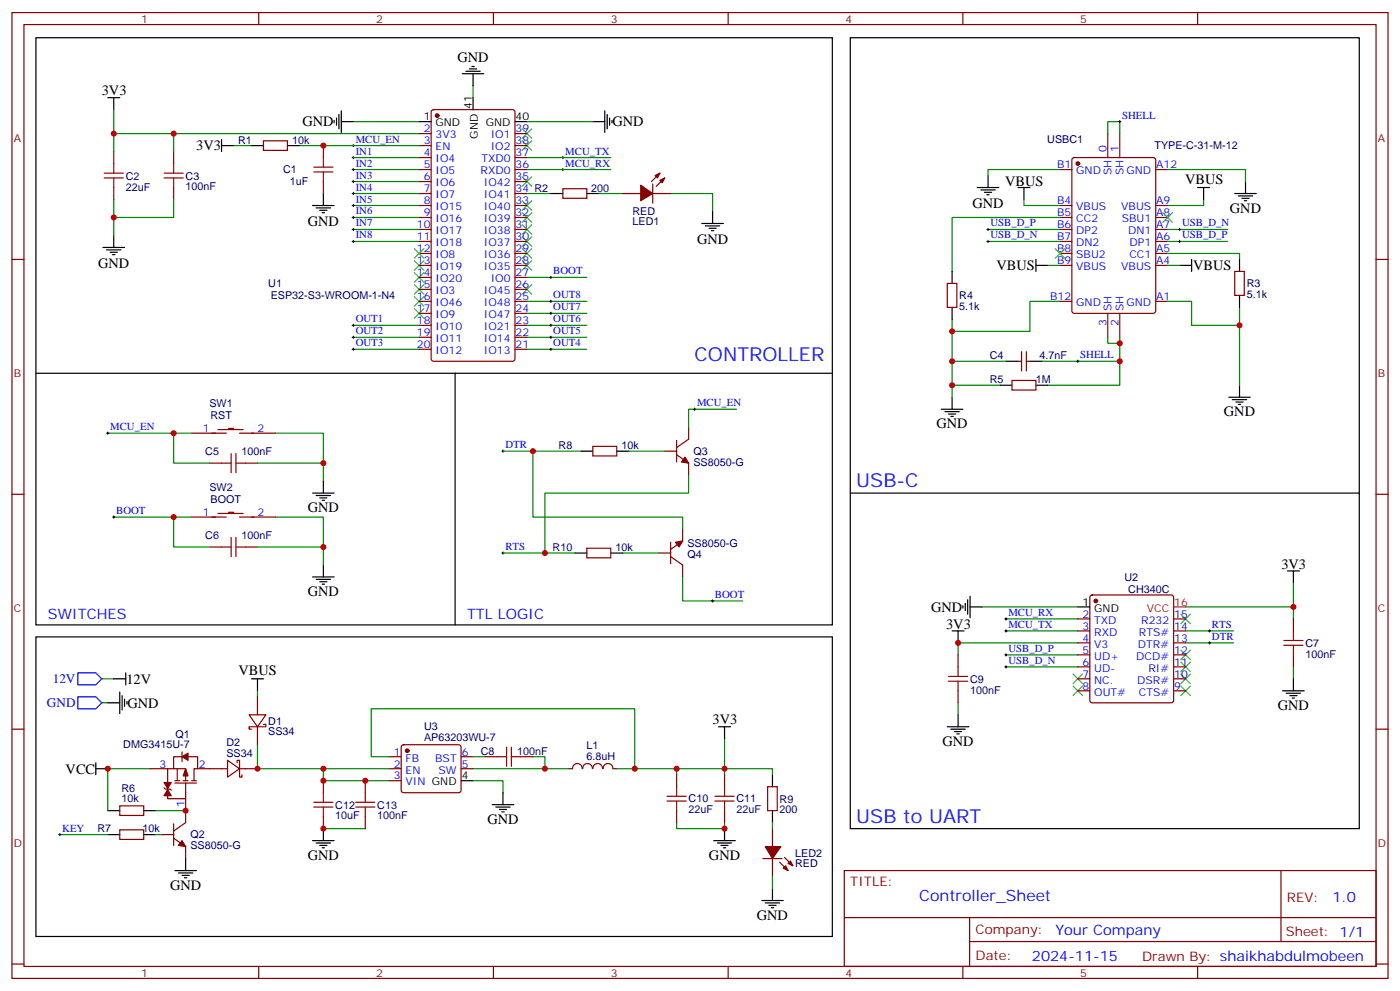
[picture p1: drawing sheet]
<svg xmlns="http://www.w3.org/2000/svg" width="412mm" height="292mm" viewBox="0 0 412 292" stroke-linecap="round" stroke-linejoin="round" font-family="sans-serif">
<g fill="none" stroke="#870000" stroke-width=".35">
<path d="M3.5 3.7h405.4v284.3h-405.4zM7.1 7.2h398.2v277.3h-398.2zM76.2 3.7v3.5M145.3 3.7v3.5M214.5 3.7v3.5M283.6 3.7v3.5M352.8 3.7v3.5M123.5 39.3h3.5M127.2 32.5l.5-.2h23.3l.6 .4 .1 73-.5 .6-23.5 .1-.6-.5-.1-72.9zM151.7 39.3h3.5M326.3 39.3v7.1M329.8 39.3v7.1"/>
<path d="M33.5 44.6v3.6M33.5 55.2v3.5M51.2 44.6v3.6M51.2 55.2v3.5M77.6 41.5h7.1v2.8h-7.1zM95.2 42.9v3.5M95.2 53.4v3.6M123.5 49.9h3.5M123.5 57h3.5M123.5 42.9h3.5M123.5 46.4h3.5M123.5 53.4h3.5"/>
<path d="M151.7 49.9h3.5M151.7 57h3.5M151.7 42.9h3.5M151.7 46.4h3.5M151.7 53.4h3.5M165.8 55.6h7.1v2.8h-7.1zM183.4 57h5.3M192.3 57h5.3M192.3 54.2v5.6M194.4 51l-2.5 2.4M195.8 52.4l-2.5 2.5M312.2 49.9h3.5"/>
<path d="M316 46.6l.4-.2h23.3l.7 .4v44.7l-.4 .7-23.6 .1-.6-.5-.1-44.7zM340.4 49.9h3.6M3.5 76.4h3.6M123.5 60.5h3.5M123.5 64h3.5M123.5 67.6h3.5M123.5 71.1h3.5M123.5 74.6h3.5M123.5 78.1h3.5M151.7 60.5h3.5M151.7 64h3.5M151.7 67.6h3.5"/>
<path d="M151.7 71.1h3.5M151.7 74.6h3.5M151.7 78.1h3.5M312.2 60.5h3.5M312.2 64h3.5M312.2 67.6h3.5M312.2 71.1h3.5M312.2 74.6h3.5M312.2 78.1h3.5M340.4 60.5h3.6M340.4 64h3.6M340.4 67.6h3.6"/>
<path d="M340.4 71.1h3.6M340.4 74.6h3.6M340.4 78.1h3.6M363.7 79.9h2.8v7.1h-2.8zM405.3 76.4h3.6M123.5 88.7h3.5M123.5 81.7h3.5M123.5 85.2h3.5M123.5 92.3h3.5M123.5 95.8h3.5M123.5 99.3h3.5M151.7 88.7h3.5"/>
<path d="M151.7 81.7h3.5M151.7 85.2h3.5M151.7 92.3h3.5M151.7 95.8h3.5M151.7 99.3h3.5M279 83.4h2.9v7.1h-2.9zM312.2 88.7h3.5M326.3 92.3v7M329.8 92.3v7M340.4 88.7h3.6M123.5 102.8h3.5M151.7 102.8h3.5"/>
<path d="M298.1 112h7.1v2.8h-7.1zM299.9 106.4h1M300.9 103.5v5.7M302.3 103.5v5.7M302.3 106.4h1.1M56.4 127.5h10.3M61.7 136.3h3.6M64.2 126.5h7.4M67.4 126.5v-.4h1.4v.4M70.6 127.5h10.5M72.3 136.3h3.5M174.6 131.4h7.1v2.8h-7.1z"/>
<path d="M195.8 132.8h3.5M199.3 129.6v6.4M199.3 133.9l3.5 2.4v3.6M202.8 125.8v3.5l-3.5 2.5M3.5 145.5h3.6M56.4 152.2h10.3M64.2 151.2h7.4M67.4 151.2v-.4h1.4v.4M70.6 152.2h10.5M197.6 159.6v6.4M201.1 155.8v3.5l-3.5 2.4M405.3 145.5h3.6"/>
<path d="M61.7 161h3.6M72.3 161h3.5M172.9 161.4h7v2.8h-7zM194 162.8h3.6M197.6 163.9l3.5 2.4v3.6M321.3 175.4l.4-.2h23.3l.5 .2 .2 .5v30.3l-.2 .5-.5 .2h-23.3l-.5-.2-.2-.5v-30.3zM282.2 192.8v3.5M317.5 182.2h3.5M317.5 185.7h3.5M317.5 189.3h3.5M317.5 192.8h3.5M317.5 196.3h3.5"/>
<path d="M317.5 199.8h3.5M345.7 182.2h3.5M345.7 185.7h3.5M345.7 189.3h3.5M345.7 192.8h3.5M345.7 196.3h3.5M345.7 199.8h3.5M381 182.2v3.5M381 192.8v3.5M3.5 214.7h3.6M73.4 210.4h4.9l-2.5 3.6zM75.8 205.1v5.3"/>
<path d="M75.8 214v5.3M77.6 213.3h.7v.7h-4.9v.7h.7M118.4 219.5l.5-.2h16.2l.5 .2 .2 .5v12.7l-.2 .5-.5 .2h-16.2l-.5-.3-.2-.4v-12.7zM282.2 203.4v3.5M317.5 203.4h3.5M345.7 203.4h3.5M405.3 214.7h3.6M35.3 237.2h7v2.9h-7zM44.1 226.3h7.1M51.5 229.8h1.4M51.5 230.5h6.4M52.2 226.3v3.5"/>
<path d="M53.6 222.8h-2.4v3.5h3.5v3.5M53.6 221.4v2.8M54 229.8h1.4M54.7 230.5v2.9M54.7 235.1v7.1l-3.5 2.5M55.4 222.8h2.8v3.5h-1.1v3.5M56.4 229.8h1.5M58.2 226.3h8.8M67 223.8l3.6 2.5-3.6 2.5zM69.8 224.5v-.7h.8v5h.7v-.7M70.6 226.3h5.2M95.2 229.8v3.6"/>
<path d="M107.6 229.8v3.6M114.7 226.3h3.5M114.7 222.8h3.5M114.7 229.8h3.5M135.8 226.3h3.5M135.8 222.8h3.5M142.9 222.8h3.5M153.5 222.8h3.5M171.5 226.3a1.41 1.41 0 0 0-1.4-1.5 1.41 1.41 0 0 0-1.4 1.5h-1.1M171.7 226.3a1.41 1.41 0 0 1 1.4-1.5 1.41 1.41 0 0 1 1.4 1.5M174.6 226.3a1.41 1.41 0 0 1 1.5-1.5 1.41 1.41 0 0 1 1.4 1.5M177.7 226.3a1.41 1.41 0 0 1 1.4-1.5 1.41 1.41 0 0 1 1.4 1.5"/>
<path d="M180.6 226.3h1.1M199.3 228.1v3.5M199.3 238.7v3.5M213.4 228.1v3.5M213.4 238.7v3.5M226.1 231.6h2.9v7.1h-2.9zM35.3 244.3h7v2.8h-7zM47.6 245.7h3.6M51.2 246.8l3.5 2.4v3.6M51.2 242.5v6.4M95.2 240.4v3.5M107.6 240.4v3.5"/>
<path d="M224.7 252.8h5.7M227.5 243.9v5.3M227.5 252.8v5.3M229.7 253.8l2.4 2.5M231.1 252.4l2.4 2.5M248.7 256.3h156.6v28.2h-156.6zM377.3 256.3v20.9M248.7 270.1h156.5M285.6 277.2h119.6M285.6 270.1v14.2M3.5 283.8h3.6M76.2 284.5v3.5"/>
<path d="M145.3 284.5v3.5M214.5 284.5v3.5M283.6 284.5v3.5M352.8 284.5v3.5M405.3 283.8h3.6"/>
</g>
<g fill="none" stroke="#008700" stroke-width=".35">
<path d="M33.5 32.3v7h90M33.5 39.3v5.3M51.2 39.3v5.3M104.1 35.8h19.4M139.3 25.2v3.6M155.2 35.8h19.4M326.3 39.3v-3.5h3.5v3.5M33.5 58.7v10.6M51.2 58.7v5.3h-17.7M68.8 42.9h5.3M88.2 42.9h35.3M104.1 46.4h19.4"/>
<path d="M104.1 49.9h19.4M104.1 57h19.4M104.1 53.4h19.4M155.2 46.4h24.7M155.2 49.9h24.7M155.2 57h7.1M176.4 57h7M197.6 57h12.3v5.3M301.6 58.7v1.8h10.6M312.2 49.9h-21.2v1.8M344 49.9h22.9v3.5M354.5 58.7v1.8h-10.5"/>
<path d="M104.1 60.5h19.4M104.1 71.1h19.4M104.1 64h19.4M104.1 67.6h19.4M291 67.6h21.2M291 71.1h21.2M308.7 78.1h3.5M312.2 64h-31.7v15.9M344 74.6h21.1v1.8M344 67.6h17.6M344 71.1h17.6M344 78.1h3.5"/>
<path d="M104.1 95.8h19.4M104.1 99.3h19.4M155.2 81.7h17.7M155.2 88.7h17.7M155.2 92.3h17.7M155.2 95.8h17.7M155.2 99.3h17.7M280.5 94v12.4M312.2 88.7h-8.8v8.8h-22.9M326.3 99.3v1.8h3.5v-1.8M344 88.7h7v7.1h14.1v-5.3M365.1 95.8v17.6"/>
<path d="M104.1 102.8h19.4M155.2 102.8h17.7M294.6 113.4h-14.1v3.5M296.3 106.4h-15.8v7M329.8 101.1v5.3h-22.9M329.8 106.4v7h-21.1M31.7 127.5h24.7M51.2 127.5v8.8h10.5M75.8 136.3h19.4M81.1 127.5h14.1v14.1M148.2 132.8h22.9M157 132.8v19.4h44.1v3.6"/>
<path d="M185.2 132.8h10.6M202.8 139.9v5.3h-42.3v17.6M217 120.5h-14.2v5.3M33.5 152.2h22.9M51.2 152.2v8.8h10.5M81.1 152.2h14.1v14.1M75.8 161h19.4M148.2 162.8h21.1M183.4 162.8h10.6M201.1 169.9v7h17.6M289.3 178.7h28.2M381 171.6v7.1h-31.8"/>
<path d="M381 178.7v3.5M30 199.8h3.5M296.3 185.7h21.2M296.3 182.2h21.2M296.3 196.3h21.2M296.3 192.8h21.2M317.5 189.3h-35.3v3.5M349.2 185.7h14.2M349.2 189.3h14.2M381 196.3v3.5M30 206.9h1.7M75.8 219.3v7h19.4"/>
<path d="M75.8 203.4v1.7M213.4 217.5v8.8h14.1v1.8M282.2 206.9v3.5M44.1 226.3h-12.4v12.4M45.9 238.7h8.8M95.2 226.3v3.5h19.5M95.2 226.3h19.5M114.7 222.8h-5.3v-14.1h77.6v17.6M139.3 229.8h8.9v3.6M139.3 222.8h3.6M157 222.8h3.5v3.5h-21.2M160.5 226.3h7.1"/>
<path d="M181.7 226.3h31.7v1.8M199.3 226.3v1.8M17.6 245.7h14.1M45.9 245.7h1.7M95.2 243.9h12.4M199.3 242.2v1.7h14.1v-1.7M227.5 242.2v1.7M227.5 258.1v3.5"/>
</g>
<g fill="none" stroke="#000" stroke-width=".35">
<path d="M10.6 11.1h234.6v172.9h-234.6zM139 19.6h.7M250.5 11.1h149.9v232.8h-149.9zM31.7 28.8h3.6M33.5 28.8v3.5M98.4 35.5v.7M99.1 34.7v2.2M99.8 33.7v4.2M100.5 35.8h3.6M100.5 32.6v6.4M123.5 35.8h3.5M136.2 21.7h6.3"/>
<path d="M137.2 21h4.3M138.3 20.3h2.1M139.3 21.7v3.5M139.3 28.8v3.5M151.7 35.8h3.5M174.6 35.8h3.6M178.2 32.6v6.4M178.9 33.7v4.2M179.6 34.7v2.2M180.3 35.5v.7M65.3 42.9h3.5M65.3 41.1v3.5"/>
<path d="M74.1 42.9h3.5M84.7 42.9h3.5M95.2 57v3.5M162.3 57h3.5M172.9 57h3.5M287.9 55.2h6.3M288.9 55.9h4.3M290 56.6h2.1M290.7 57.3h.7M291 51.7v3.5M299.9 55.2h3.5M301.6 55.2v3.5"/>
<path d="M352.8 55.2h3.5M354.5 55.2v3.5M363.7 57h6.4M364.8 57.7h4.2M365.8 58.4h2.1M366.5 59.1h.7M366.9 53.4v3.6M30.3 72.8h6.4M31.4 73.6h4.2M32.5 74.3h2.1M33.2 75h.7M33.5 69.3v3.5"/>
<path d="M92.1 60.5h6.3M93.1 61.2h4.3M94.2 61.9h2.1M94.9 62.6h.7M206.7 65.8h6.4M207.8 66.5h4.2M208.8 67.2h2.2M209.5 67.9h.8M209.9 62.3v3.5M280.5 79.9v3.5M305.2 78.1h3.5M305.2 76.4v3.5"/>
<path d="M347.5 78.1h3.5M351 76.4v3.5M365.1 76.4v3.5M280.5 90.5v3.5M365.1 87v3.5M10.6 109.9h234.6M134.1 109.9v74.1M280.5 116.9v3.6M294.6 113.4h3.5M296.3 106.4h3.6M303.4 106.4h3.5M305.2 113.4h3.5"/>
<path d="M361.9 116.9h6.4M363 117.7h4.2M364.1 118.4h2.1M364.8 119.1h.7M365.1 113.4v3.5M171.1 132.8h3.5M181.7 132.8h3.5M277.3 120.5h6.3M278.3 121.2h4.3M279.4 121.9h2.1M280.1 122.6h.7M92.1 145.2h6.3"/>
<path d="M93.1 145.9h4.3M94.2 146.6h2.1M94.9 147.3h.7M95.2 141.6v3.6M250.5 145.2h149.9M92.1 169.9h6.3M93.1 170.6h4.3M94.2 171.3h2.1M94.9 172h.7M95.2 166.3v3.6M169.3 162.8h3.6M179.9 162.8h3.5"/>
<path d="M283.6 178.3v.7M284.3 177.6v2.1M285 176.6v4.2M285.8 178.7h3.5M285.8 175.5v6.4M317.5 178.7h3.5M379.2 168.1h3.6M381 168.1v3.5M10.6 187.5h234.6v88.2h-234.6zM33.5 199.8h3.5M37 198.1v3.5M74.1 199.8h3.5"/>
<path d="M75.8 199.8v3.6M280.5 185.7h3.5M282.2 185.7v3.6M381 199.8v3.6M31.7 206.9h3.6M35.3 203.7v6.4M36 204.8v4.2M36.7 205.8v2.2M37.4 206.6v.7M211.7 214h3.5M213.4 214v3.5M279 214h6.4"/>
<path d="M280.1 214.7h4.2M281.2 215.4h2.1M281.9 216.1h.7M282.2 210.4v3.6M377.8 203.4h6.4M378.9 204.1h4.2M379.9 204.8h2.2M380.6 205.5h.8M28.2 226.3h3.5M28.2 224.5v3.6M31.7 238.7h3.6M42.3 238.7h3.6"/>
<path d="M135.8 229.8h3.5M145 236.9h6.3M146 237.6h4.3M147.1 238.3h2.1M147.8 239h.7M148.2 233.4v3.5M227.5 228.1v3.5M227.5 238.7v3.5M31.7 245.7h3.6M42.3 245.7h3.6M51.5 256.3h6.4M52.6 257h4.2"/>
<path d="M53.6 257.7h2.1M54.3 258.4h.7M54.7 252.8v3.5M92.1 247.5h6.3M93.1 248.2h4.3M94.2 248.9h2.1M94.9 249.6h.7M95.2 243.9v3.6M210.3 247.5h6.3M211.3 248.2h4.2M212.4 248.9h2.1M213.1 249.6h.7"/>
<path d="M213.4 243.9v3.6M224.4 265.1h6.3M225.4 265.8h4.3M226.5 266.5h2.1M227.2 267.2h.7M227.5 261.6v3.5"/>
</g>
<g fill="none" stroke="#a10000" stroke-width=".35">
<path d="M30.7 52.4h5.6M30.7 51h5.6M33.5 48.2v2.8M33.5 52.4v2.8M48.3 52.4h5.7M48.3 51h5.7M51.2 48.2v2.8M51.2 52.4v2.8M92.4 50.6h5.7M92.4 49.2h5.7M95.2 46.4v2.8M95.2 50.6v2.8"/>
<path d="M65.3 136.3h2.8M68.1 133.5v5.7M69.5 133.5v5.7M69.5 136.3h2.8M68.1 158.2v5.7M69.5 158.2v5.7M65.3 161h2.8M69.5 161h2.8M279.4 199.1h5.6M282.2 196.3v2.8M378.2 190h5.6M378.2 188.6h5.6"/>
<path d="M381 185.7v2.9M381 190v2.8M149.2 220v5.6M150.6 220v5.6M279.4 200.6h5.6M282.2 200.6v2.8M92.4 237.6h5.7M92.4 236.2h5.7M95.2 233.4v2.8M95.2 237.6v2.8M104.8 237.6h5.6M104.8 236.2h5.6"/>
<path d="M107.6 233.4v2.8M107.6 237.6v2.8M146.4 222.8h2.8M150.6 222.8h2.9M196.5 235.8h5.6M196.5 234.4h5.6M199.3 231.6v2.8M199.3 235.8v2.9M210.6 235.8h5.7M210.6 234.4h5.7M213.4 231.6v2.8M213.4 235.8v2.9"/>
</g>
<g fill="none" stroke="#3c3" stroke-width=".35">
<path d="M153.8 37.9l2.8 2.8M156.6 37.9l-2.8 2.8M153.8 59.1l2.8 2.8M153.8 52l2.8 2.9M153.8 41.5l2.8 2.8M156.6 59.1l-2.8 2.8M156.6 52l-2.8 2.9M156.6 41.5l-2.8 2.8M122.1 76.7l2.8 2.9M122.1 73.2l2.8 2.8M124.9 73.2l-2.8 2.8M124.9 76.7l-2.8 2.9"/>
<path d="M153.8 76.7l2.8 2.9M153.8 73.2l2.8 2.8M153.8 69.7l2.8 2.8M153.8 66.1l2.8 2.9M153.8 62.6l2.8 2.8M156.6 76.7l-2.8 2.9M156.6 73.2l-2.8 2.8M156.6 69.7l-2.8 2.8M156.6 66.1l-2.8 2.9M156.6 62.6l-2.8 2.8M310.8 73.2l2.8 2.8M313.6 73.2l-2.8 2.8"/>
<path d="M342.5 62.6l2.9 2.8M345.4 62.6l-2.9 2.8M122.1 90.8l2.8 2.9M122.1 87.3l2.8 2.8M122.1 83.8l2.8 2.8M122.1 80.3l2.8 2.8M124.9 83.8l-2.8 2.8M124.9 90.8l-2.8 2.9M124.9 87.3l-2.8 2.8M124.9 80.3l-2.8 2.8M153.8 83.8l2.8 2.8M156.6 83.8l-2.8 2.8"/>
<path d="M316.1 198.4l2.8 2.9M318.9 198.4l-2.8 2.9M347.8 198.4l2.9 2.9M347.8 194.9l2.9 2.8M347.8 191.4l2.9 2.8M347.8 180.8l2.9 2.8M350.7 198.4l-2.9 2.9M350.7 194.9l-2.9 2.8M350.7 191.4l-2.9 2.8M350.7 180.8l-2.9 2.8M316.1 202l2.8 2.8M318.9 202l-2.8 2.8"/>
<path d="M347.8 202l2.9 2.8M350.7 202l-2.9 2.8"/>
</g>
<g fill="none" stroke="#000" stroke-width=".29">
<path d="M329.5 35.8h.7M329.8 35.5v.7M103.7 46.4h.7M103.7 49.9h.7M103.7 53.4h.7M103.7 57h.7M103.7 42.9h.7M104.1 42.5v.7M104.1 46v.7M104.1 49.6v.7M104.1 53.1v.7M104.1 56.6v.7"/>
<path d="M165.5 46.4h.7M165.5 49.9h.7M165.8 46v.7M165.8 49.6v.7M103.7 67.6h.7M103.7 71.1h.7M103.7 60.5h.7M103.7 64h.7M104.1 60.1v.8M104.1 63.7v.7M104.1 67.2v.7M104.1 70.7v.7"/>
<path d="M290.7 67.6h.7M290.7 71.1h.7M291 67.2v.7M291 70.7v.7M347.1 67.6h.7M347.1 71.1h.7M347.5 67.2v.7M347.5 70.7v.7M103.7 95.8h.7M103.7 99.3h.7M104.1 95.4v.7M104.1 99v.7"/>
<path d="M161.9 81.7h.7M161.9 88.7h.7M161.9 92.3h.7M161.9 95.8h.7M161.9 99.3h.7M162.3 81.3v.7M162.3 88.4v.7M162.3 91.9v.7M162.3 95.4v.7M162.3 99v.7M103.7 102.8h.7M104.1 102.5v.7"/>
<path d="M161.9 102.8h.7M162.3 102.5v.7M317.1 106.4h.8M317.5 106v.7M31.4 127.5h.7M31.7 127.2v.7M147.8 132.8h.7M148.2 132.5v.7M204.3 120.5h.7M204.6 120.1v.7M33.2 152.2h.7M33.5 151.9v.7"/>
<path d="M147.8 162.8h.7M148.2 162.5v.7M209.5 176.9h.8M209.9 176.6v.7M296 196.3h.7M296 192.8h.7M296 185.7h.7M296 182.2h.7M296.3 181.9v.7M296.3 185.4v.7M296.3 192.4v.7M296.3 196v.7"/>
<path d="M356 185.7h.7M356 189.3h.7M356.3 185.4v.7M356.3 188.9v.7M17.3 245.7h.7M17.6 245.4v.7"/>
</g>
<g fill="#870000" stroke="#870000" stroke-width=".35">
<path d="M201.8 134.6l1 1.7-2.1-.3z"/>
<path d="M199 159.6l2.1-.3-1.1 1.7z"/>
<path d="M230.7 255.6l.7-.7 .7 1.4z"/>
<path d="M232.8 253.5l.7 1.4-1.4-.7z"/>
<path d="M225.4 249.2h4.6l-2.5 3.6z"/>
<path d="M54.7 226.3l.7 2.1h-1.4z"/>
<path d="M53.6 222.8l1.8-1.1v2.1z"/>
<path d="M48.3 230.4h2.1l-1 1.7z"/>
<path d="M49.4 232.5l1 1.7h-2.1z"/>
<path d="M53.6 247.5l1.1 1.7-2.1-.3z"/>
<path d="M194.4 53.1l1.4-.7-.7 1.4z"/>
<path d="M193 51.7l1.4-.7-.7 1.4z"/>
<path d="M188.7 54.5l3.6 2.5-3.6 2.1z"/>
<circle cx="322.8" cy="176.9" r=".53"/>
<circle cx="317.5" cy="48.2" r=".53"/>
<circle cx="119.9" cy="221" r=".53"/>
<circle cx="128.8" cy="34" r=".53"/>
</g>
<path d="M345.7 178.7h3.5" fill="none" stroke="#f00" stroke-width=".35"/>
<path d="M48.3 232l.4 .3h1.4l.3 .4M49.4 226.3v3.9M54.7 233.4v1.7h-5.3v-.7" fill="none" stroke="#600" stroke-width=".35"/>
<path d="M22.9 198.1h5.3l1.8 1.7-1.8 1.8h-5.3zM22.9 205.1h5.3l1.8 1.8-1.8 1.8h-5.3z" fill="none" stroke="#00f" stroke-width=".35"/>
<g fill="#c00">
<circle cx="381" cy="178.7" r=".88"/>
<circle cx="280.5" cy="113.4" r=".88"/>
<circle cx="280.5" cy="106.4" r=".88"/>
<circle cx="329.8" cy="106.4" r=".88"/>
<circle cx="329.8" cy="101.1" r=".88"/>
<circle cx="280.5" cy="97.5" r=".88"/>
<circle cx="365.1" cy="95.8" r=".88"/>
<circle cx="213.4" cy="226.3" r=".88"/>
<circle cx="199.3" cy="226.3" r=".88"/>
<circle cx="187" cy="226.3" r=".88"/>
<circle cx="213.4" cy="243.9" r=".88"/>
<circle cx="160.5" cy="226.3" r=".88"/>
<circle cx="95.3" cy="243.9" r=".88"/>
<circle cx="51.2" cy="152.2" r=".88"/>
<circle cx="95.3" cy="161" r=".88"/>
<circle cx="95.3" cy="136.3" r=".88"/>
<circle cx="51.2" cy="127.5" r=".88"/>
<circle cx="160.5" cy="162.8" r=".88"/>
<circle cx="157" cy="132.8" r=".88"/>
<circle cx="282.2" cy="189.3" r=".88"/>
<circle cx="54.7" cy="238.7" r=".88"/>
<circle cx="95.3" cy="42.9" r=".88"/>
<circle cx="33.5" cy="39.3" r=".88"/>
<circle cx="33.5" cy="64" r=".88"/>
<circle cx="51.2" cy="39.3" r=".88"/>
<circle cx="107.6" cy="229.8" r=".88"/>
<circle cx="95.3" cy="229.8" r=".88"/>
<circle cx="95.3" cy="226.3" r=".88"/>
<circle cx="31.8" cy="226.3" r=".88"/>
<circle cx="75.8" cy="226.3" r=".88"/>
</g>
<g font-size="5.6" fill="#00f">
<text x="204.6" y="106.4">CONTROLLER</text>
<text x="252.2" y="143.4">USB-C</text>
<text x="252.2" y="242.2">USB to UART</text>
</g>
<text font-size="4.6" fill="#00f" x="270.8" y="265.3">Controller_Sheet</text>
<g font-size="4.2">
<text x="134.8" y="18.4">GND</text>
<text x="30" y="28">3V3</text>
<text x="89.1" y="37.2">GND</text>
<text x="180.4" y="37.2">GND</text>
<text x="57.8" y="44.3">3V3</text>
<text x="296.1" y="54.8">VBUS</text>
<text x="349.1" y="54.2">VBUS</text>
<text x="286.5" y="61.3">GND</text>
<text x="362.3" y="62.6">GND</text>
<text x="90.7" y="66.6">GND</text>
<text x="205.4" y="71.7">GND</text>
<text x="28.9" y="78.8">GND</text>
<text x="293.5" y="79.6">VBUS</text>
<text x="351.4" y="79.6">VBUS</text>
<text x="360.5" y="122.6">GND</text>
<text x="275.9" y="126.1">GND</text>
<text x="90.7" y="150.8">GND</text>
<text x="377.5" y="167.4">3V3</text>
<text x="90.7" y="175.5">GND</text>
<text x="274.3" y="180.1">GND</text>
<text x="278.7" y="185">3V3</text>
<text x="37.2" y="201.3">12V</text>
<text x="70.3" y="198.8">VBUS</text>
<text x="37.6" y="208.3">GND</text>
<text x="376.4" y="209">GND</text>
<text x="209.9" y="213.3">3V3</text>
<text x="277.6" y="219.6">GND</text>
<text x="19.3" y="227.7">VCC</text>
<text x="143.6" y="242.5">GND</text>
<text x="90.7" y="253.1">GND</text>
<text x="208.8" y="253.1">GND</text>
<text x="50.1" y="261.9">GND</text>
<text x="223" y="270.8">GND</text>
</g>
<g font-size="4.2" fill="#00f">
<text x="14.1" y="182.2">SWITCHES</text>
<text x="137.6" y="182.2">TTL LOGIC</text>
<text x="392.5" y="265.6">1.0</text>
<text x="310.9" y="275.1">Your Company</text>
<text x="304" y="282.9">2024-11-15</text>
</g>
<g font-size="3.9" fill="#00f">
<text x="15.6" y="201.1">12V</text>
<text x="13.8" y="208.2">GND</text>
</g>
<g font-size="3.9" fill="#800">
<text x="250.5" y="260.9">TITLE:</text>
<text x="379.1" y="265.6">REV:</text>
<text x="287.4" y="275.1">Company:</text>
<text x="378.7" y="275.7">Sheet: 1/1</text>
<text x="287.4" y="282.8">Date:</text>
<text x="336.4" y="282.8">Drawn By: shaikhabdulmobeen</text>
</g>
<g font-size="3.2" fill="#800">
<text x="41.6" y="6.7">1</text>
<text x="110.8" y="6.7">2</text>
<text x="179.9" y="6.7">3</text>
<text x="249.1" y="6.7">4</text>
<text x="318.2" y="6.7">5</text>
<text x="4.1" y="41.8">A</text>
<text x="405.9" y="41.8">A</text>
<text x="4.1" y="110.9">B</text>
<text x="405.9" y="110.9">B</text>
<text x="4.1" y="180.1">C</text>
<text x="405.9" y="180.1">C</text>
<text x="4.1" y="249.2">D</text>
<text x="405.9" y="249.2">D</text>
<text x="41.6" y="287.5">1</text>
<text x="110.8" y="287.5">2</text>
<text x="179.9" y="287.5">3</text>
<text x="249.1" y="287.5">4</text>
<text x="318.2" y="287.5">5</text>
</g>
<g font-size="3.2">
<text x="124.8" y="35.5">1</text>
<text x="139" y="32.1" transform="rotate(-90 139 32.1)">41</text>
<text x="151.9" y="35.5">40</text>
<text x="128.3" y="37.2">GND</text>
<text x="140.8" y="40.9" transform="rotate(-90 140.8 40.9)">GND</text>
<text x="143.1" y="37.2">GND</text>
<text x="318.8" y="178.3">1</text>
<text x="322.3" y="180.1">GND</text>
<text x="136" y="229.5">4</text>
</g>
<g font-size="3.2" fill="#00f">
<text x="330.6" y="34.9">SHELL</text>
<text x="104.8" y="42">MCU_EN</text>
<text x="124.8" y="39">2</text>
<text x="128.3" y="40.7">3V3</text>
<text x="144.5" y="40.7">IO1</text>
<text x="151.9" y="39">39</text>
<text x="104.8" y="45.5">IN1</text>
<text x="124.8" y="42.5">3</text>
<text x="124.8" y="46">4</text>
<text x="128.3" y="44.3">EN</text>
<text x="128.3" y="47.8">IO4</text>
<text x="141.8" y="47.8">TXD0</text>
<text x="144.5" y="44.3">IO2</text>
<text x="151.9" y="46">37</text>
<text x="151.9" y="42.5">38</text>
<text x="166.5" y="45.5">MCU_TX</text>
<text x="326" y="44.6" transform="rotate(-90 326 44.6)">0</text>
<text x="329.5" y="44.6" transform="rotate(-90 329.5 44.6)">1</text>
<text x="104.8" y="49">IN2</text>
<text x="104.8" y="52.6">IN3</text>
<text x="124.8" y="49.6">5</text>
<text x="124.8" y="53.1">6</text>
<text x="128.3" y="51.3">IO5</text>
<text x="141.5" y="51.3">RXD0</text>
<text x="151.9" y="53.1">35</text>
<text x="151.9" y="49.6">36</text>
<text x="166.5" y="49">MCU_RX</text>
<text x="311.4" y="49.6">B1</text>
<text x="317" y="51.3">GND</text>
<text x="327.4" y="51.7" transform="rotate(-90 327.4 51.7)">SH</text>
<text x="330.9" y="51.7" transform="rotate(-90 330.9 51.7)">SH</text>
<text x="331.8" y="51.3">GND</text>
<text x="340.6" y="49.6">A12</text>
<text x="104.8" y="56.1">IN4</text>
<text x="104.8" y="59.6">IN5</text>
<text x="124.8" y="56.6">7</text>
<text x="128.3" y="54.9">IO6</text>
<text x="128.3" y="58.4">IO7</text>
<text x="142.5" y="58.4">IO41</text>
<text x="142.5" y="54.9">IO42</text>
<text x="151.9" y="56.6">34 R2</text>
<text x="104.8" y="63.1">IN6</text>
<text x="124.8" y="60.1">8</text>
<text x="124.8" y="63.7">9</text>
<text x="128.3" y="61.9">IO15</text>
<text x="128.3" y="65.4">IO16</text>
<text x="142.5" y="65.4">IO39</text>
<text x="142.5" y="61.9">IO40</text>
<text x="151.9" y="63.7">32</text>
<text x="151.9" y="60.1">33</text>
<text x="311.4" y="60.1">B4</text>
<text x="311.4" y="63.7">B5</text>
<text x="317" y="61.9">VBUS</text>
<text x="317" y="65.4">CC2</text>
<text x="330.3" y="61.9">VBUS</text>
<text x="330.4" y="65.4">SBU1</text>
<text x="340.6" y="63.7">A8</text>
<text x="340.6" y="60.1">A9</text>
<text x="104.8" y="66.7">IN7</text>
<text x="104.8" y="70.2">IN8</text>
<text x="122.8" y="67.2">10</text>
<text x="122.8" y="70.7">11</text>
<text x="128.3" y="69">IO17</text>
<text x="142.5" y="69">IO38</text>
<text x="151.9" y="70.7">30</text>
<text x="151.9" y="67.2">31</text>
<text x="291.7" y="70.2">USB_D_N</text>
<text x="291.7" y="66.7">USB_D_P</text>
<text x="311.4" y="67.2">B6</text>
<text x="311.4" y="70.7">B7</text>
<text x="317" y="69">DP2</text>
<text x="332.3" y="69">DN1</text>
<text x="340.6" y="70.7">A6</text>
<text x="340.6" y="67.2">A7</text>
<text x="348.2" y="66.7">USB_D_N</text>
<text x="348.2" y="70.2">USB_D_P</text>
<text x="122.8" y="74.3">12</text>
<text x="122.8" y="77.8">13</text>
<text x="128.3" y="72.5">IO18</text>
<text x="128.3" y="76">IO8</text>
<text x="142.5" y="76">IO36</text>
<text x="142.5" y="72.5">IO37</text>
<text x="151.9" y="77.8">28</text>
<text x="151.9" y="74.3">29</text>
<text x="311.4" y="74.3">B8</text>
<text x="311.4" y="77.8">B9</text>
<text x="317" y="72.5">DN2</text>
<text x="317" y="76">SBU2</text>
<text x="332.7" y="76">CC1</text>
<text x="332.8" y="72.5">DP1</text>
<text x="340.6" y="77.8">A4</text>
<text x="340.6" y="74.3">A5</text>
<text x="122.8" y="81.3">14</text>
<text x="128.3" y="79.6">IO19</text>
<text x="128.3" y="83.1">IO20</text>
<text x="142.5" y="79.6">IO35</text>
<text x="144.5" y="83.1">IO0</text>
<text x="151.9" y="81.3">27</text>
<text x="163" y="80.8">BOOT</text>
<text x="317" y="79.6">VBUS</text>
<text x="330.3" y="79.6">VBUS</text>
<text x="122.8" y="84.8">15</text>
<text x="122.8" y="88.4">16</text>
<text x="128.3" y="86.6">IO3</text>
<text x="142.5" y="86.6">IO45</text>
<text x="151.9" y="88.4">25</text>
<text x="151.9" y="84.8">26</text>
<text x="163" y="87.8">OUT8</text>
<text x="309.4" y="88.4">B12</text>
<text x="340.6" y="88.4">A1</text>
<text x="104.8" y="94.9">OUT1</text>
<text x="122.8" y="91.9">17</text>
<text x="122.8" y="95.4">18</text>
<text x="128.3" y="90.1">IO46</text>
<text x="128.3" y="93.7">IO9</text>
<text x="142.5" y="93.7">IO47</text>
<text x="142.5" y="90.1">IO48</text>
<text x="151.9" y="95.4">23</text>
<text x="151.9" y="91.9">24</text>
<text x="163" y="91.4">OUT7</text>
<text x="163" y="94.9">OUT6</text>
<text x="317" y="90.1">GND</text>
<text x="327.4" y="91.5" transform="rotate(-90 327.4 91.5)">SH</text>
<text x="330.9" y="91.5" transform="rotate(-90 330.9 91.5)">SH</text>
<text x="331.8" y="90.1">GND</text>
<text x="104.8" y="102">OUT3</text>
<text x="104.8" y="98.4">OUT2</text>
<text x="122.8" y="99">19</text>
<text x="128.3" y="97.2">IO10</text>
<text x="128.3" y="100.7">IO11</text>
<text x="142.5" y="100.7">IO14</text>
<text x="142.5" y="97.2">IO21</text>
<text x="151.9" y="99">22</text>
<text x="163" y="98.4">OUT5</text>
<text x="163" y="102">OUT4</text>
<text x="326" y="96" transform="rotate(-90 326 96)">3</text>
<text x="329.5" y="96" transform="rotate(-90 329.5 96)">2</text>
<text x="122.8" y="102.5">20</text>
<text x="128.3" y="104.2">IO12</text>
<text x="142.5" y="104.2">IO13</text>
<text x="151.9" y="102.5">21</text>
<text x="318.2" y="105.5">SHELL</text>
<text x="205.3" y="119.6">MCU_EN</text>
<text x="32.5" y="126.6">MCU_EN</text>
<text x="59.7" y="127.2">1</text>
<text x="75.8" y="127.2">2</text>
<text x="148.9" y="131.9">DTR</text>
<text x="34.2" y="151.3">BOOT</text>
<text x="59.7" y="151.9">1</text>
<text x="75.8" y="151.9">2</text>
<text x="148.9" y="161.9">RTS</text>
<text x="210.6" y="176">BOOT</text>
<text x="297" y="184.9">MCU_TX</text>
<text x="297" y="181.3">MCU_RX</text>
<text x="318.8" y="181.9">2</text>
<text x="318.8" y="185.4">3</text>
<text x="322.3" y="183.6">TXD</text>
<text x="336.2" y="183.6">R232</text>
<text x="345.9" y="185.4">14</text>
<text x="345.9" y="181.9">15</text>
<text x="357" y="184.9">RTS</text>
<text x="297" y="191.9">USB_D_P</text>
<text x="318.8" y="188.9">4</text>
<text x="322.3" y="187.1">RXD</text>
<text x="322.3" y="190.7">V3</text>
<text x="335.2" y="190.7">DTR#</text>
<text x="335.5" y="187.1">RTS#</text>
<text x="345.9" y="188.9">13</text>
<text x="357" y="188.4">DTR</text>
<text x="297" y="195.4">USB_D_N</text>
<text x="318.8" y="192.4">5</text>
<text x="318.8" y="196">6</text>
<text x="322.3" y="194.2">UD+</text>
<text x="322.3" y="197.7">UD-</text>
<text x="334.7" y="194.2">DCD#</text>
<text x="338.3" y="197.7">RI#</text>
<text x="345.9" y="196">11</text>
<text x="345.9" y="192.4">12</text>
<text x="318.8" y="199.5">7</text>
<text x="318.8" y="203">8</text>
<text x="322.3" y="201.3">NC.</text>
<text x="335" y="201.3">DSR#</text>
<text x="345.9" y="203">9</text>
<text x="345.9" y="199.5">10</text>
<text x="322.3" y="204.8">OUT#</text>
<text x="335.5" y="204.8">CTS#</text>
<text x="47" y="226">3</text>
<text x="58.6" y="226">2</text>
<text x="116" y="222.4">1</text>
<text x="116" y="226">2</text>
<text x="119.5" y="224.2">FB</text>
<text x="119.5" y="227.7">EN</text>
<text x="128.2" y="224.2">BST</text>
<text x="129.2" y="227.7">SW</text>
<text x="136" y="226">5</text>
<text x="136" y="222.4">6</text>
<text x="116" y="229.5">3</text>
<text x="119.5" y="231.2">VIN GND</text>
<text x="54.3" y="237.5" transform="rotate(-90 54.3 237.5)">1</text>
<text x="18.3" y="244.8">KEY</text>
</g>
<g font-size="3.2" fill="#000080">
<text x="70.1" y="42.4">R1</text>
<text x="86" y="42.4">10k</text>
<text x="308.5" y="42.2">USBC1</text>
<text x="340.1" y="44">TYPE-C-31-M-12</text>
<text x="37" y="52.9">C2</text>
<text x="54.7" y="52.9">C3</text>
<text x="83.4" y="51.1">C1</text>
<text x="37" y="56.1">22uF</text>
<text x="54.7" y="56">100nF</text>
<text x="85.4" y="54.6">1uF</text>
<text x="174.1" y="56.5">200</text>
<text x="186.3" y="63.3">RED</text>
<text x="186.3" y="66.4">LED1</text>
<text x="79" y="84.6">U1</text>
<text x="79.8" y="88.1">ESP32-S3-WROOM-1-N4</text>
<text x="282.6" y="88.1">R4</text>
<text x="367.2" y="87.8">5.1k</text>
<text x="367.2" y="84.6">R3</text>
<text x="282.6" y="91.3">5.1k</text>
<text x="291.5" y="105.7">C4</text>
<text x="306.2" y="105.7">4.7nF</text>
<text x="291.5" y="112.8">R5</text>
<text x="305.2" y="112.8">1M</text>
<text x="61.7" y="119.8">SW1</text>
<text x="62" y="123.4">RST</text>
<text x="60.5" y="134">C5</text>
<text x="71.2" y="134">100nF</text>
<text x="164.5" y="132.2">R8</text>
<text x="183.1" y="132.2">10k</text>
<text x="204.3" y="137.2">SS8050-G</text>
<text x="204.3" y="134">Q3</text>
<text x="61.7" y="144.5">SW2</text>
<text x="62" y="148.1">BOOT</text>
<text x="60.5" y="158.6">C6</text>
<text x="71.2" y="158.6">100nF</text>
<text x="202.5" y="160.9">SS8050-G</text>
<text x="162.8" y="162.2">R10</text>
<text x="181.3" y="162.2">10k</text>
<text x="202.5" y="164.1">Q4</text>
<text x="331.2" y="171.1">U2</text>
<text x="332.4" y="174.5">CH340C</text>
<text x="384.5" y="190.3">C7</text>
<text x="384.5" y="193.6">100nF</text>
<text x="285.8" y="200.9">C9</text>
<text x="285.8" y="204.2">100nF</text>
<text x="79" y="213.3">D1</text>
<text x="124.9" y="214.8">U3</text>
<text x="36.3" y="220.3">DMG3415U-7</text>
<text x="51.7" y="217.1">Q1</text>
<text x="66.7" y="219.6">D2</text>
<text x="79" y="216.5">SS34</text>
<text x="124.9" y="218">AP63203WU-7</text>
<text x="172.8" y="220.5">L1</text>
<text x="66.7" y="222.8">SS34</text>
<text x="141.6" y="222.2">C8</text>
<text x="152.3" y="222.2">100nF</text>
<text x="172.8" y="223.7">6.8uH</text>
<text x="35.8" y="233.1">R6</text>
<text x="35.8" y="236.2">10k</text>
<text x="98.8" y="238">C12</text>
<text x="111.1" y="238">C13</text>
<text x="202.8" y="239.5">22uF</text>
<text x="202.8" y="236.2">C10</text>
<text x="217" y="239.5">22uF</text>
<text x="217" y="236.2">C11</text>
<text x="229.7" y="239.2">200</text>
<text x="229.7" y="236.3">R9</text>
<text x="28.7" y="245.1">R7</text>
<text x="42" y="245.1">10k</text>
<text x="98.8" y="241.2">10uF</text>
<text x="111.1" y="241.3">100nF</text>
<text x="56.1" y="250.1">SS8050-G</text>
<text x="56.1" y="246.8">Q2</text>
<text x="234.2" y="255.1">RED</text>
<text x="234.2" y="252.2">LED2</text>
</g>
<g font-size="3.2" fill="#f00">
<text x="345.9" y="178.3">16</text>
<text x="337.8" y="180.1">VCC</text>
</g>
</svg>
